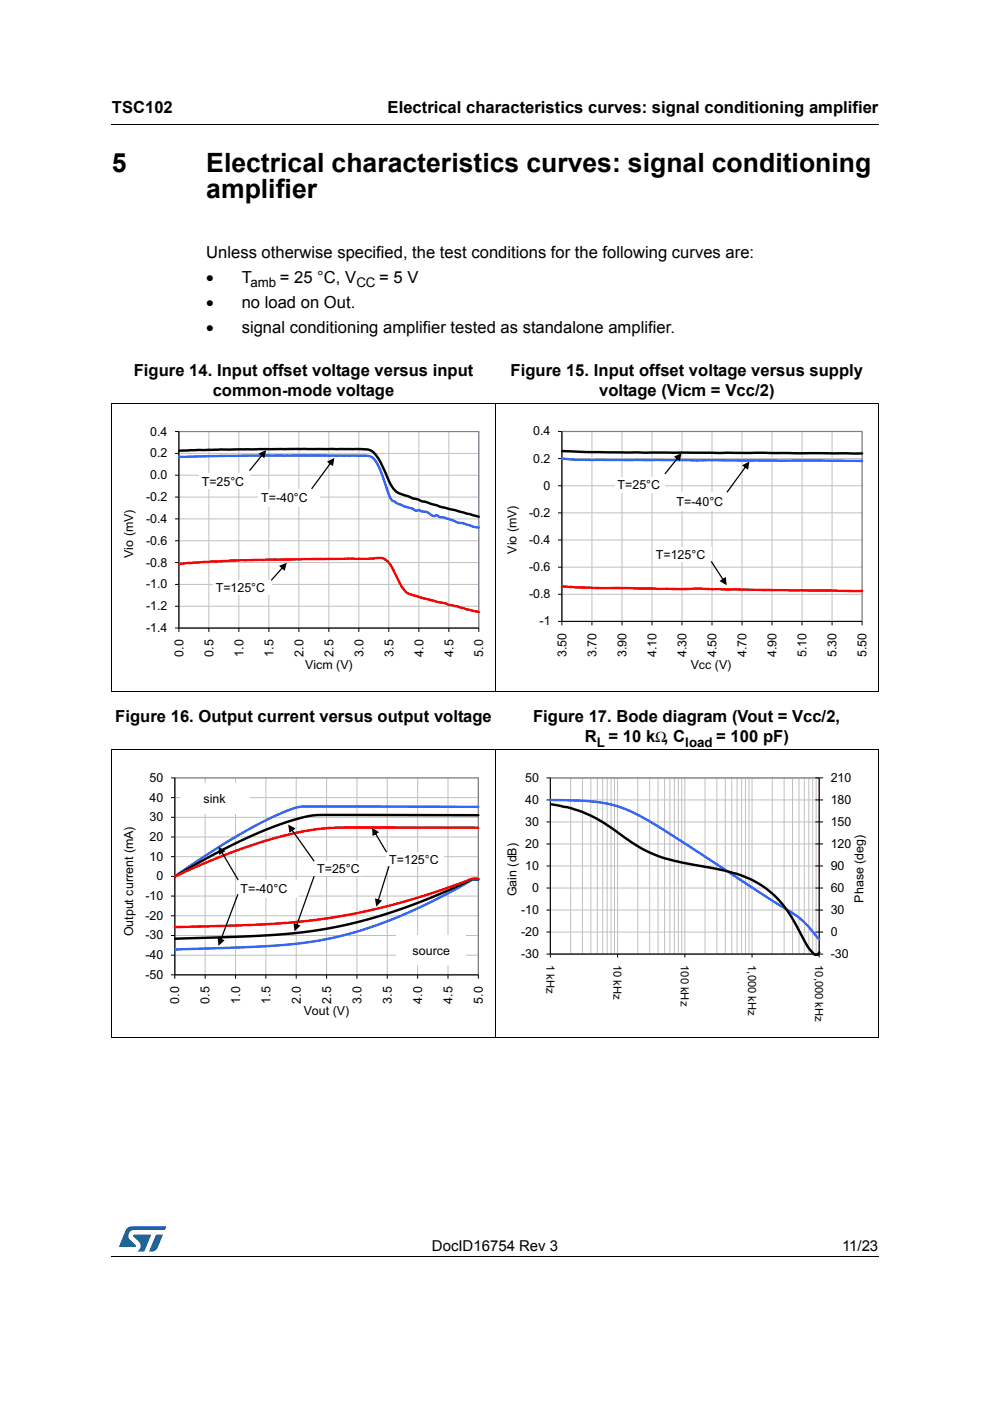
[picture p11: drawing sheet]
<svg xmlns="http://www.w3.org/2000/svg" width="210mm" height="297mm" viewBox="0 0 210 297" stroke-linecap="round" stroke-linejoin="round" font-family="sans-serif">
<path d="M23.6 26.2l.1 .2zM23.6 266.3l.1 .1z" fill="#000"/>
<path d="M23.7 26.3h162.6M23.7 266.3h162.6" fill="none" stroke="#000" stroke-width=".21"/>
<path d="M25.2 260h10v5.3h-10z" fill="#fff"/>
<g fill="#005189">
<path d="M26.9 260.5l1-.5 7.3 .1-.3 .7h-6.4a1.31 1.31 0 0 0-1.3 1.1 1.31 1.31 0 0 0 .8 1.4l.7 .7 .1 .3-3.5 .1z"/>
<path d="M33.1 261.8h1.4l-.6 1.6a2.16 2.16 0 0 1-1.3 1.9l-1-.1z"/>
<path d="M28.3 261.8l3.7 .1-1.4 3.3-1.5 .1a1.43 1.43 0 0 0 .6-1.7l-1.4-1.4z"/>
</g>
<path d="M23.6 85.5h162.7M23.7 85.6v60.9M105 85.4v61.3M186.2 85.6v60.9M23.6 146.6h162.7M23.6 158.9h162.7M23.7 159v60.9M105 158.9v61.2M186.2 159v60.9M23.6 220h162.7" fill="none" stroke="#000" stroke-width=".21"/>
<g fill="#fff">
<path d="M24.4 86.2h80v60h-80z"/>
<path d="M24.4 88.4h80v55.7h-80z"/>
<path d="M37.9 91.5h63.6v41.7h-63.6z"/>
</g>
<g fill="none" stroke="#c0c0c0" stroke-width=".21">
<path d="M37.9 91.5h63.6v41.7h-63.6zM37.9 96.1h63.6M44.3 91.5v41.7M50.6 91.5v41.7M57 91.5v41.7M63.4 91.5v41.7M69.7 91.5v41.7M76.1 91.5v41.7M82.4 91.5v41.7M88.8 91.5v41.7M95.2 91.5v41.7M37.9 119.3h63.6"/>
<path d="M37.9 114.7h63.6M37.9 110h63.6M37.9 105.4h63.6M37.9 100.8h63.6M37.9 128.5h63.6M37.9 123.9h63.6"/>
</g>
<path d="M37.9 91.5h63.6v41.7h-63.6z" fill="none" stroke="#808080" stroke-width=".25"/>
<g fill="none" stroke="#000" stroke-width=".21">
<path d="M37.1 91.5h.8v42.5M37.1 96.1h.8M37.1 119.3h.8M37.1 114.7h.8M37.1 110h.8M37.1 105.4h.8M37.1 100.8h.8M37.1 133.2h64.4v.8M37.1 128.5h.8M37.1 123.9h.8M44.3 133.2v.8M50.6 133.2v.8"/>
<path d="M57 133.2v.8M63.4 133.2v.8M69.7 133.2v.8M76.1 133.2v.8M82.4 133.2v.8M88.8 133.2v.8M95.2 133.2v.8"/>
</g>
<path d="M37.9 96.9l19.1-.3h18.7a6.8 6.8 0 0 1 3.3 .5 17.8 17.8 0 0 1 3.1 6.7 5.4 5.4 0 0 0 1.2 2.4l1 .6 3.4 1.2a.75 .75 0 0 0 1.1 .2l.6 .2a2.44 2.44 0 0 1 2.2 .9l.6 .1a1.32 1.32 0 0 1 1.3 .3l1.7 .4 1.9 .7 1 .1 2.4 .8 1 .1" fill="none" stroke="#36f" stroke-width=".52"/>
<path d="M37.9 95.6l8.9-.3 28.6-.1a8.5 8.5 0 0 1 3.4 .4 15.2 15.2 0 0 1 3.6 6.3 4.9 4.9 0 0 0 4.3 3.4l.8 .4 5.7 1.7 8.3 2.2" fill="none" stroke="#000" stroke-width=".52"/>
<path d="M37.9 119.6l7-.6 6.2-.2 27.5-.4a4.1 4.1 0 0 1 3.4 .5 17.1 17.1 0 0 1 2.8 4.9l.2 .3a4.5 4.5 0 0 0 3.6 2.4l12.9 3.3" fill="none" stroke="#f00" stroke-width=".52"/>
<path d="M55.5 96.4l.2 .1-2.7 3.4-.2-.2zM54.8 96.2l1.6-.8-.3 1.8z" fill="#000"/>
<path d="M45.2 123h12.4v3.1h-12.4z" fill="#fff"/>
<path d="M59.8 120.2l.2 .2-2.4 2.7-.2-.1zM59.2 120l1.6-.7-.4 1.7z" fill="#000"/>
<g fill="#fff">
<path d="M54.8 103.7h13v3.8h-13z"/>
<path d="M42.2 100.4h10.7v3.2h-10.7z"/>
</g>
<path d="M70 98.1l.2 .1-4 5.5-.2-.1zM69.3 97.9l1.6-.8-.3 1.7z" fill="#000"/>
<g fill="#fff">
<path d="M105.7 86.2h80v60h-80z"/>
<path d="M105.7 88.4h80v55.7h-80z"/>
</g>
<g fill="none" stroke="#c0c0c0" stroke-width=".21">
<path d="M119.1 91.5h63.7v40.2h-63.7zM119.1 97.2h63.7M125.5 91.5v40.3M131.9 91.5v40.3M138.2 91.5v40.3M144.6 91.5v40.3M151 91.5v40.3M157.3 91.5v40.3M163.7 91.5v40.3M170.1 91.5v40.3M176.4 91.5v40.3M119.1 114.5h63.7"/>
<path d="M119.1 108.7h63.7M119.1 103h63.7M119.1 126h63.7M119.1 120.3h63.7"/>
</g>
<path d="M119.1 91.5h63.7v40.3h-63.7z" fill="none" stroke="#808080" stroke-width=".25"/>
<g fill="none" stroke="#000" stroke-width=".21">
<path d="M118.3 91.5h.8v41.1M118.3 97.2h.8M118.3 114.5h.8M118.3 108.7h.8M118.3 103h.8M118.3 131.7l64.5 .1v.8M118.3 126h.8M118.3 120.3h.8M125.5 131.8v.8M131.9 131.8v.8M138.2 131.8v.8M144.6 131.8v.8"/>
<path d="M151 131.8v.8M157.3 131.8v.8M163.7 131.8v.8M170.1 131.8v.8M176.4 131.8v.8"/>
</g>
<path d="M119.1 97.2l2.8 .3h3.6l57.3 .2" fill="none" stroke="#36f" stroke-width=".52"/>
<path d="M119.1 95.6l5.6 .3 11.9 .1 46.2 .1" fill="none" stroke="#000" stroke-width=".52"/>
<path d="M119.1 124.3l8.8 .4 15.9 .2 4.4-.1 34.6 .5" fill="none" stroke="#f00" stroke-width=".52"/>
<path d="M143.6 97l.2 .2-2.7 3.4-.2-.2zM142.9 96.8l1.6-.7-.4 1.7z" fill="#000"/>
<path d="M138.5 115.9h12.3v3.1h-12.3z" fill="#fff"/>
<path d="M150.7 119.1l.2-.2 2.6 4-.3 .1zM152.5 123.2l1.4-.9 .2 1.8z" fill="#000"/>
<g fill="#fff">
<path d="M142.9 104.4h12.9v3.9h-12.9z"/>
<path d="M130.4 101.1h10.6v3.2h-10.6z"/>
</g>
<path d="M158 98.8l.2 .2-4 5.5-.2-.2zM157.3 98.7l1.6-.9-.3 1.8z" fill="#000"/>
<g fill="#fff">
<path d="M24.4 159.6h80v60.1h-80z"/>
<path d="M24.4 161.8h80v55.7h-80z"/>
<path d="M37.1 164.9h64.3v41.8h-64.3z"/>
</g>
<g fill="none" stroke="#c0c0c0" stroke-width=".21">
<path d="M37.1 164.9h64.3v41.8h-64.3zM37.1 177.5h64.3M37.1 173.3h64.3M37.1 169.1h64.3M43.5 164.9v41.8M49.9 164.9v41.8M56.4 164.9v41.8M62.8 164.9v41.8M69.2 164.9v41.8M75.7 164.9v41.8M82.1 164.9v41.8M88.6 164.9v41.8"/>
<path d="M95 164.9v41.8M37.1 198.3h64.3M37.1 194.2h64.3M37.1 190h64.3M37.1 185.8h64.3M37.1 181.6h64.3M37.1 202.5h64.3"/>
</g>
<path d="M37.1 164.9h64.3v41.8h-64.3z" fill="none" stroke="#808080" stroke-width=".25"/>
<g fill="none" stroke="#000" stroke-width=".21">
<path d="M36.3 164.9h.8v42.6M36.3 177.5h.8M36.3 173.3h.8M36.3 169.1h.8M36.3 198.3h.8M36.3 194.2h.8M36.3 190h.8M36.3 185.8h.8M36.3 181.6h.8M36.3 206.7h65.1v.8M36.3 202.5h.8M43.5 206.7v.8"/>
<path d="M49.9 206.7v.8M56.4 206.7v.8M62.8 206.7v.8M69.2 206.7v.8M75.7 206.7v.8M82.1 206.7v.8M88.6 206.7v.8M95 206.7v.8"/>
</g>
<path d="M101.4 171.1l-34.1-.1a12.6 12.6 0 0 0-6.7 1l-4.9 2.2-5.4 3-6.5 4-6.7 4.6M101.4 186.6a2.72 2.72 0 0 0-2.6 .7l-7.4 3.9-7 3.2-6.8 2.5-6.4 1.8-5.5 1-6.4 .7-7.4 .4-14.8 .5" fill="none" stroke="#36f" stroke-width=".52"/>
<path d="M101.4 172.8h-31.5a29.7 29.7 0 0 0-12.2 2.6l-4.5 1.9-4.9 2.3-5.1 2.7-6.1 3.5M101.4 186.4a3.5 3.5 0 0 0-2.9 .8l-7.4 3.2-7.1 2.7-6.7 2-6.8 1.6-5.8 .9-6.4 .6-21.2 .8" fill="none" stroke="#000" stroke-width=".52"/>
<path d="M101.4 175.5h-28.9l-3.6 .1-3.2 .4-6.1 1.3-7.1 2.2-7.4 2.8-8 3.5M101.4 186.3a8.4 8.4 0 0 0-4.2 1.1l-6.7 2.3-7.1 2.1-6.8 1.6-6.7 1.2-6.1 .8-6.5 .5-20.2 .7" fill="none" stroke="#f00" stroke-width=".52"/>
<path d="M82 180.7h12.2v2.9h-12.2z" fill="#fff"/>
<path d="M82.3 183.6l.3 .1-2.3 7.3-.3-.1zM79.5 190.5l1.5 .4-1.2 1.3z" fill="#000"/>
<g fill="#fff">
<path d="M50.4 186.6h12.9v3.7h-12.9z"/>
<path d="M66.7 182.6h10.5v3.2h-10.5z"/>
</g>
<g fill="#000">
<path d="M46.9 180.7l.2-.1 3.5 5.9-.2 .2zM46.3 179.5l1.5 .9-1.4 .9z"/>
<path d="M50.3 189.5l.3 .1-3.7 9.8-.2-.1zM46.1 198.8l1.5 .5-1.3 1.2z"/>
<path d="M61.8 176l.2-.2 4.7 6.7-.2 .2zM61.1 174.8l1.6 .9-1.3 .9z"/>
<path d="M66.5 185.7l.2 .1-3.7 10.5-.2-.1zM62.2 195.7l1.5 .5-1.3 1.3z"/>
<path d="M79.4 176.7l.3-.1 2.4 4-.2 .2zM78.9 175.5l1.5 .9-1.4 .9z"/>
</g>
<g fill="#fff">
<path d="M38.2 166.1h14.7v6.5h-14.7z"/>
<path d="M84.1 198.3h14.7v6.3h-14.7z"/>
<path d="M105.7 159.6h80v60.1h-80z"/>
<path d="M105.7 161.8h80v55.7h-80z"/>
</g>
<g fill="none" stroke="#c0c0c0" stroke-width=".21">
<path d="M116.7 164.9h57v37.4h-57zM116.7 178.9h57M116.7 174.3h57M116.7 169.6h57M121 164.9v37.4M123.5 164.9v37.4M125.3 164.9v37.4M126.6 164.9v37.4M127.8 164.9v37.4M128.7 164.9v37.4M129.6 164.9v37.4M130.3 164.9v37.4"/>
<path d="M130.9 164.9v37.4M135.2 164.9v37.4M137.7 164.9v37.4M139.5 164.9v37.4M140.9 164.9v37.4M142 164.9v37.4M143 164.9v37.4M143.8 164.9v37.4M144.5 164.9v37.4M145.2 164.9v37.4M149.5 164.9v37.4M152 164.9v37.4"/>
<path d="M153.8 164.9v37.4M155.2 164.9v37.4M156.3 164.9v37.4M157.2 164.9v37.4M158.1 164.9v37.4M158.8 164.9v37.4M159.5 164.9v37.4M163.7 164.9v37.4M166.3 164.9v37.4M168 164.9v37.4M169.4 164.9v37.4M170.5 164.9v37.4"/>
<path d="M171.5 164.9v37.4M172.3 164.9v37.4M173 164.9v37.4M116.7 197.6h57M116.7 192.9h57M116.7 188.3h57M116.7 183.6h57"/>
</g>
<path d="M116.7 164.9h57v37.4h-57z" fill="none" stroke="#808080" stroke-width=".25"/>
<g fill="none" stroke="#000" stroke-width=".21">
<path d="M115.9 178.9h.8M115.9 174.3h.8M115.9 169.6h.8M115.9 164.9h.8v38.1M172.9 178.9h1.6M172.9 174.3h1.6M172.9 169.6h1.6M172.9 164.9h1.6M173.7 164.9v38.1M115.9 197.6h.8M115.9 193h.8M115.9 188.3h.8"/>
<path d="M115.9 183.6h.8M172.9 197.6h1.6M172.9 192.9h1.6M172.9 188.3h1.6M172.9 183.6h1.6M130.9 202.3v.7M145.2 202.3v.7M159.5 202.3v.7M174.5 202.3h-58.6"/>
</g>
<path d="M116.7 169.6l6.3 .1 4.5 .5 4 .9 3.6 1.6 7.1 4.2 20.1 13.1 6.5 4.1 2.4 2.2 2.5 2.9" fill="none" stroke="#36f" stroke-width=".52"/>
<path d="M116.7 170.5l4.2 .8 4 1.5 3.2 1.7 7.4 5.1 4 1.9 5 1.4 9.4 1.8 2.7 .7 2.8 1.2 3.1 1.8 2.6 2.4 2.4 3.1 2.3 4.2a12.4 12.4 0 0 0 3.2 4.5M173.7 201.9l-.5 .7" fill="none" stroke="#000" stroke-width=".52"/>
<g font-size="5.6">
<text x="23.7" y="36.4">5</text>
<text x="43.7" y="36.4">Electrical characteristics curves: signal conditioning</text>
<text x="43.7" y="42">amplifier</text>
</g>
<g font-size="3.5">
<text x="23.7" y="23.9">TSC102</text>
<text x="82.2" y="23.9">Electrical characteristics curves: signal conditioning amplifier</text>
<text x="43.7" y="54.7">Unless otherwise specified, the test conditions for the following curves are:</text>
<text x="43.7" y="65.3">•</text>
<text x="43.7" y="60">•</text>
<text x="51.2" y="65.3">no load on Out.</text>
<text x="51.2" y="60">T</text>
<text x="59.4" y="60">= 25 °C, V</text>
<text x="80.4" y="60">= 5 V</text>
<text x="43.7" y="70.6">•</text>
<text x="51.2" y="70.6">signal conditioning amplifier tested as standalone amplifier.</text>
<text x="28.4" y="79.8">Figure 14. Input offset voltage versus input</text>
<text x="108.2" y="79.8">Figure 15. Input offset voltage versus supply</text>
<text x="45.1" y="84">common-mode voltage</text>
<text x="127" y="84">voltage (Vicm = Vcc/2)</text>
<text x="24.4" y="153.2">Figure 16. Output current versus output voltage</text>
<text x="113" y="153.2">Figure 17. Bode diagram (Vout = Vcc/2,</text>
<text x="124" y="157.4">R</text>
<text x="129" y="157.4">= 10 kΩ, C</text>
<text x="151.9" y="157.4">= 100 pF)</text>
</g>
<g font-size="3.2">
<text x="91.6" y="265.1">DocID16754 Rev 3</text>
<text x="178.5" y="265.1">11/23</text>
</g>
<g font-size="2.8">
<text x="53.1" y="60.9">amb</text>
<text x="75.6" y="60.9">CC</text>
<text x="126.5" y="158.3">L</text>
<text x="145.3" y="158.3">load</text>
</g>
<g font-size="2.6">
<text x="31.8" y="92.3">0.4</text>
<text x="113.1" y="92.3">0.4</text>
<text x="31.8" y="101.6">0.0</text>
<text x="31.8" y="97">0.2</text>
<text x="113.1" y="98.1">0.2</text>
<text x="31" y="106.2">-0.2</text>
<text x="42.8" y="102.9">T=25°C</text>
<text x="55.4" y="106.5">T=-40°C</text>
<text x="115.3" y="103.8">0</text>
<text x="131" y="103.7">T=25°C</text>
<text x="143.4" y="107.3">T=-40°C</text>
<text x="31" y="110.9">-0.4</text>
<text x="112.2" y="109.6">-0.2</text>
<text x="28.3" y="118.3" transform="rotate(-90 28.3 118.3)">Vio (mV)</text>
<text x="31" y="115.5">-0.6</text>
<text x="109.5" y="117.4" transform="rotate(-90 109.5 117.4)">Vio (mV)</text>
<text x="112.2" y="115.3">-0.4</text>
<text x="139.1" y="118.4">T=125°C</text>
<text x="31" y="124.8">-1.0</text>
<text x="31" y="120.1">-0.8</text>
<text x="45.7" y="125.5">T=125°C</text>
<text x="112.2" y="121.1">-0.6</text>
<text x="31" y="129.4">-1.2</text>
<text x="112.2" y="126.9">-0.8</text>
<text x="31" y="134">-1.4</text>
<text x="114.4" y="132.6">-1</text>
<text x="38.9" y="139.3" transform="rotate(-90 38.9 139.3)">0.0</text>
<text x="45.2" y="139.3" transform="rotate(-90 45.2 139.3)">0.5</text>
<text x="51.6" y="139.3" transform="rotate(-90 51.6 139.3)">1.0</text>
<text x="58" y="139.3" transform="rotate(-90 58 139.3)">1.5</text>
<text x="64.3" y="139.3" transform="rotate(-90 64.3 139.3)">2.0</text>
<text x="64.7" y="141.8">Vicm (V)</text>
<text x="70.7" y="139.3" transform="rotate(-90 70.7 139.3)">2.5</text>
<text x="77" y="139.3" transform="rotate(-90 77 139.3)">3.0</text>
<text x="83.4" y="139.3" transform="rotate(-90 83.4 139.3)">3.5</text>
<text x="89.8" y="139.3" transform="rotate(-90 89.8 139.3)">4.0</text>
<text x="96.1" y="139.3" transform="rotate(-90 96.1 139.3)">4.5</text>
<text x="102.5" y="139.3" transform="rotate(-90 102.5 139.3)">5.0</text>
<text x="120.1" y="139.3" transform="rotate(-90 120.1 139.3)">3.50</text>
<text x="126.5" y="139.3" transform="rotate(-90 126.5 139.3)">3.70</text>
<text x="132.8" y="139.3" transform="rotate(-90 132.8 139.3)">3.90</text>
<text x="139.2" y="139.3" transform="rotate(-90 139.2 139.3)">4.10</text>
<text x="145.6" y="139.3" transform="rotate(-90 145.6 139.3)">4.30</text>
<text x="146.5" y="141.9">Vcc (V)</text>
<text x="151.9" y="139.3" transform="rotate(-90 151.9 139.3)">4.50</text>
<text x="158.3" y="139.3" transform="rotate(-90 158.3 139.3)">4.70</text>
<text x="164.6" y="139.3" transform="rotate(-90 164.6 139.3)">4.90</text>
<text x="171" y="139.3" transform="rotate(-90 171 139.3)">5.10</text>
<text x="177.4" y="139.3" transform="rotate(-90 177.4 139.3)">5.30</text>
<text x="183.7" y="139.3" transform="rotate(-90 183.7 139.3)">5.50</text>
<text x="31.7" y="165.8">50</text>
<text x="111.4" y="165.8">50</text>
<text x="176.1" y="165.8">210</text>
<text x="31.7" y="170">40</text>
<text x="43.2" y="170.3">sink</text>
<text x="111.4" y="170.5">40</text>
<text x="176.1" y="170.5">180</text>
<text x="31.7" y="178.3">20</text>
<text x="31.7" y="174.1">30</text>
<text x="111.4" y="179.8">20</text>
<text x="111.4" y="175.1">30</text>
<text x="176.1" y="179.8">120</text>
<text x="176.1" y="175.1">150</text>
<text x="31.7" y="182.5">10</text>
<text x="67.3" y="185.1">T=25°C</text>
<text x="82.5" y="183.1">T=125°C</text>
<text x="111.4" y="184.5">10</text>
<text x="176.1" y="184.5">90</text>
<text x="30.8" y="190.8">-10</text>
<text x="33.2" y="186.7">0</text>
<text x="51" y="189.4">T=-40°C</text>
<text x="109.5" y="190" transform="rotate(-90 109.5 190)">Gain (dB)</text>
<text x="112.8" y="189.1">0</text>
<text x="176.1" y="189.1">60</text>
<text x="183.1" y="191.4" transform="rotate(-90 183.1 191.4)">Phase (deg)</text>
<text x="30.8" y="195">-20</text>
<text x="110.5" y="193.8">-10</text>
<text x="176.1" y="193.8">30</text>
<text x="28.2" y="198.6" transform="rotate(-90 28.2 198.6)">Output current (mA)</text>
<text x="30.8" y="203.4">-40</text>
<text x="30.8" y="199.2">-30</text>
<text x="87.5" y="202.4">source</text>
<text x="110.5" y="203.1">-30</text>
<text x="110.5" y="198.5">-20</text>
<text x="176.1" y="203.1">-30</text>
<text x="176.1" y="198.5">0</text>
<text x="30.8" y="207.5">-50</text>
<text x="38" y="212.8" transform="rotate(-90 38 212.8)">0.0</text>
<text x="44.5" y="212.8" transform="rotate(-90 44.5 212.8)">0.5</text>
<text x="50.9" y="212.8" transform="rotate(-90 50.9 212.8)">1.0</text>
<text x="57.3" y="212.8" transform="rotate(-90 57.3 212.8)">1.5</text>
<text x="63.8" y="212.8" transform="rotate(-90 63.8 212.8)">2.0</text>
<text x="64.4" y="215.2">Vout (V)</text>
<text x="70.2" y="212.8" transform="rotate(-90 70.2 212.8)">2.5</text>
<text x="76.6" y="212.8" transform="rotate(-90 76.6 212.8)">3.0</text>
<text x="83.1" y="212.8" transform="rotate(-90 83.1 212.8)">3.5</text>
<text x="89.5" y="212.8" transform="rotate(-90 89.5 212.8)">4.0</text>
<text x="95.9" y="212.8" transform="rotate(-90 95.9 212.8)">4.5</text>
<text x="102.4" y="212.8" transform="rotate(-90 102.4 212.8)">5.0</text>
</g>
<g font-size="2.4">
<text x="115.8" y="204.6" transform="rotate(90 115.8 204.6)">1 kHz</text>
<text x="130.1" y="204.6" transform="rotate(90 130.1 204.6)">10 kHz</text>
<text x="144.4" y="204.6" transform="rotate(90 144.4 204.6)">100 kHz</text>
<text x="158.6" y="204.6" transform="rotate(90 158.6 204.6)">1,000 kHz</text>
<text x="172.9" y="204.6" transform="rotate(90 172.9 204.6)">10,000 kHz</text>
</g>
</svg>
